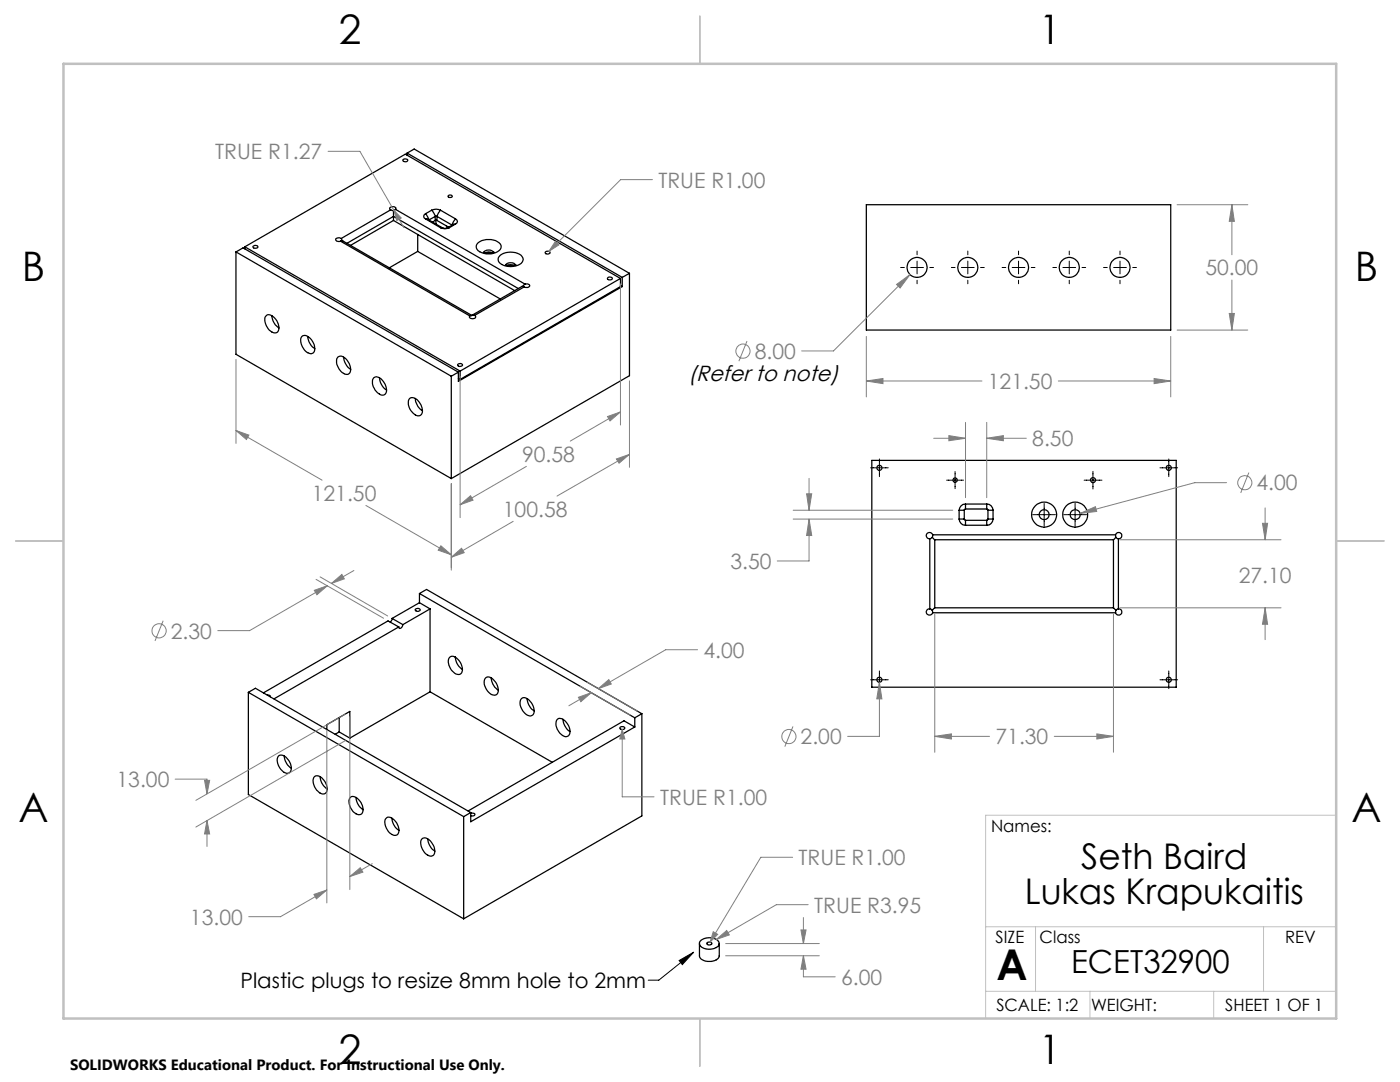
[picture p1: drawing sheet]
<svg xmlns="http://www.w3.org/2000/svg" width="279mm" height="216mm" viewBox="0 0 279 216" stroke-linecap="round" stroke-linejoin="round" font-family="sans-serif">
<g fill="none" stroke="#000" stroke-width=".25">
<path d="M80.5 31.8a.54 .54 0 0 1 .9 .3 .47 .47 0 0 1-.6 .2 .47 .47 0 0 1-.3-.5zM81.2 30.6v.4M81.2 30.6l43 24.8M81.2 30.6l1.5-.9 42.9 24.8M89.4 39.1a.42 .42 0 0 1 .5-.2 .42 .42 0 0 1 .3 .4 .44 .44 0 0 1-.5 .2 .44 .44 0 0 1-.3-.4zM47.1 50.3v20.4l43 24.8M47.1 50.3l43 24.8M47.1 50.3l1.4-.8 43 24.8M48.9 49.2l32-18.4 42.9 24.8M48.9 49.2l42.9 24.8M48.9 49.2v.5M50.5 49.2a.49 .49 0 0 1 .5-.3 .49 .49 0 0 1 .4 .5 .54 .54 0 0 1-.9-.2z"/>
<path d="M67.9 48.1l25.9 14.9M68.1 47.6a.69 .69 0 0 0-1.1 .3l.2 .2h.7M68.1 47.6l.1 .4M68.2 48l-.3 .1M68.2 48l26 14.9M78 41.9l.5 .2M78 41.9l-9.9 5.7M78.5 42.1v1.1M78.5 43.2v.8M78.5 44l24.2 14M78.5 44l-8.5 5M78.5 43.2l24.9 14.4"/>
<path d="M78.5 43.2l-9.2 5.3M78.9 41.8a.47 .47 0 0 0-.2-.6 .47 .47 0 0 0-.5 0l-.4 .4 .2 .3M78.9 41.8l-.4 .3M78.9 41.8l25.9 14.9M83.4 50.2l-5.7 3.2M83.4 50.2l16.4 9.5M83.4 46.8v3.4M84.9 42.7l-.3 .5v.3l.3 .2M84.9 42.7l.7 1.2M84.9 43.7h.4l3.1 1.8M84.9 43.7l3 1.7M85.6 43.9h.1"/>
<path d="M86.1 41.9a1.94 1.94 0 0 1 1.8 0M86.1 41.9l.8 1.3M86.1 41.9l-1.2 .8M86.9 43.2h.3M86.9 44h.3M86.9 43.2l-1.3 .7M86.9 43.2v.8M86.9 44l-.6 .3M87 44l.1 .8M87.2 43.2l3 1.7M87.2 43.2v.8M87.2 44l2.3 1.3"/>
<path d="M87.9 45.4a1.94 1.94 0 0 0 1.8 0M87.9 41.9l-.7 1.3M87.9 45.4l.5 .1M87.9 41.9l3 1.8M88.4 45.5h.9M89.1 45.1l.3 .3M89.7 45.4l-.4 .1M90.2 44.9h.1M90.9 43.7l.4 .5-.4 .5M90.9 43.7l-.7 1.2M90.9 44.7l-.4 .1-1.2 .7M90.9 44.7l-1.2 .7"/>
<path d="M95.4 48.4a3.3 3.3 0 0 1 4.6 .5 1.27 1.27 0 0 1-1.1 1.5 3.4 3.4 0 0 1-3.7-.6 .98 .98 0 0 1 .2-1.4zM96.6 50.3a1.26 1.26 0 0 1 1.9 0M96.9 50.4l.7-.1 .6 .1M98.6 50.3h-.1a2.75 2.75 0 0 1-2 0M99.8 50.9a3.5 3.5 0 0 1 4.4 .3 1.14 1.14 0 0 1-.9 1.8 3.2 3.2 0 0 1-3.9-1 .98 .98 0 0 1 .4-1.1zM100.9 52.9a1.26 1.26 0 0 1 2 0M101.2 53l.5-.2 .9 .2M101.4 52.9v.1M103 52.8a3.2 3.2 0 0 1-2.1 .1M104.5 57.1l.1 .2M104.6 57.3l-9.9 5.6M104.8 56.7a.59 .59 0 0 1 .9 .4l-.4 .3-.7-.1"/>
<path d="M104.8 56.7l-.3 .3-10.3 5.9M108.8 50.3a.48 .48 0 0 1 .5-.2 .48 .48 0 0 1 .4 .5 .56 .56 0 0 1-.9-.3zM121.3 55.4a.47 .47 0 0 1 .5-.1 .47 .47 0 0 1 .3 .4 .51 .51 0 0 1-.5 .2 .51 .51 0 0 1-.4-.4zM123.8 55.6l-32 18.4M123.8 55.6v1.6l-32 18.5M123.8 57l.4 .2M124.2 57.2l-32.7 18.9v-1.8M124.2 55.4v1.8M125.6 54.5l-1.4 .9M125.6 54.5v20.5l-35.5 20.5M172.9 40.9h60.7v25h-60.7zM53 63.1a1.01 1.01 0 0 1 1.6 .2 2.35 2.35 0 0 1 .7 3 1.77 1.77 0 0 1-2.1-1.2l-.4-1.2z"/>
<path d="M54.3 63a3.1 3.1 0 0 0 1.4 2.4M60.3 67.1a1.57 1.57 0 0 1 2.1 1 1.62 1.62 0 0 1-.1 2.4 2.37 2.37 0 0 1-2.3-2.5v-.5zM61.4 67.1a3.1 3.1 0 0 0 1.4 2.5M67.4 71.3a1.56 1.56 0 0 1 2.1 1 1.64 1.64 0 0 1 0 2.4 2.44 2.44 0 0 1-2.3-2.6v-.5zM68.6 71.3a3.1 3.1 0 0 0 1.4 2.4M74.6 75.4a1.4 1.4 0 0 1 1.9 .7 2.09 2.09 0 0 1 .3 2.6 1.37 1.37 0 0 1-1.8-.7 2.21 2.21 0 0 1-.4-2.6zM75.7 75.4a3.1 3.1 0 0 0 1.5 2.4M81.7 79.5a1.41 1.41 0 0 1 2 .8 2.09 2.09 0 0 1 .3 2.5 1.37 1.37 0 0 1-1.8-.6 2.21 2.21 0 0 1-.5-2.7zM82.9 79.5a3.1 3.1 0 0 0 1.4 2.5M90.1 75.1v20.4M91.3 72.7a.54 .54 0 0 1 .6-.2 .54 .54 0 0 1 .4 .4 .54 .54 0 0 1-.5 .2 .54 .54 0 0 1-.5-.4zM91.5 75.5l.3 .2"/>
<path d="M91.5 74.3l-1.4 .8M91.8 74v1.7M94.2 63h-.4M94.2 62.9v.1M94.7 62.9a.39 .39 0 0 1 .2 .6 .39 .39 0 0 1-.6 .1l-.5-.1-.1-.2 .1-.3M94.7 62.9l-.5 .1M174 91.9h60.7v45.2h-60.7zM83.7 118.4v1.9M83.7 118.4l43 24.8M83.7 118.4l1.4-.8 43 24.8M185.6 107.5v14M186.1 107.2l.4 .5"/>
<path d="M186.1 107.2l-.5 .3M186.1 106.7a.64 .64 0 0 0-.7-.5 .64 .64 0 0 0-.5 .7 .64 .64 0 0 0 .7 .6M186.1 106.7v.5M186.1 106.7h36.5M186.5 107.7h35.7M186.5 107.7v13.6M191.4 103.6a1.26 1.26 0 0 0 1.3 1.2M191.4 103.6h1M191.4 101.8h1M191.4 101.8v1.8M192.4 103.6l.3 .2M192.4 101.8v1.8"/>
<path d="M192.7 100.6a1.26 1.26 0 0 0-1.3 1.2M192.7 103.8v1M192.7 100.6v1M192.7 101.6l-.3 .2M192.7 100.6h4.2M192.7 104.8h4.2M192.7 103.8h4.2M192.7 101.6h4.2M196.9 100.6a1.26 1.26 0 0 1 1.3 1.2M196.9 103.8v1M196.9 100.6v1M196.9 101.6l.3 .2"/>
<path d="M197.2 101.8h1M197.2 103.6h1M197.2 103.6l-.3 .2M197.2 101.8v1.8M198.2 103.6a1.26 1.26 0 0 1-1.3 1.2M198.2 101.8v1.8M222.2 107.7v13.6M222.6 106.7a.63 .63 0 0 1 .8-.4 .63 .63 0 0 1 .5 .6 .63 .63 0 0 1-.7 .6M222.6 106.7l.1 .5M222.7 107.2l-.5 .5M222.7 107.2l.5 .3M223.2 107.5v14"/>
<path d="M49.6 138.1l42.9 24.8M49.6 138.1l1.4-.8 42.9 24.8M49.6 138.1v20.4l42.9 24.8M53.3 138.7h.5l.1 .3M78.2 123.4v.4l-.3 .3M78.2 123.4l2.2 1.2M79.6 125.1l-24.9 14.4M79.6 125.1l-2.2-1.2-24.8 14.4M80.4 124.6a.53 .53 0 0 1-.2 .6 .53 .53 0 0 1-.6 0v-.1M82.9 121.6a.49 .49 0 0 1 .5-.2 .49 .49 0 0 1 .4 .4 .54 .54 0 0 1-.9-.2zM83.7 120.3l2.1 1.2M83.7 120.3l-5.5 3.1"/>
<path d="M85.8 138l-16 9.3M85.8 138l24.4 14.1M85.8 121.5v16.5M85.8 121.5l-5.4 3.1M89.7 131.2a1.06 1.06 0 0 1 1.6 .3 2.42 2.42 0 0 1 .7 2.9 1.29 1.29 0 0 1-1.7-.5 2.48 2.48 0 0 1-.6-2.7zM90.9 131.1a3.1 3.1 0 0 0 1.4 2.5M96.8 135.4a1.06 1.06 0 0 1 1.7 .2 2.42 2.42 0 0 1 .7 2.9 1.41 1.41 0 0 1-2-.7 2.24 2.24 0 0 1-.4-2.4zM98 135.3a3.1 3.1 0 0 0 1.4 2.4M104 139.5a1.06 1.06 0 0 1 1.7 .3 2.42 2.42 0 0 1 .6 2.9 1.41 1.41 0 0 1-1.9-.8 2.24 2.24 0 0 1-.4-2.4zM105.2 139.4a3.1 3.1 0 0 0 1.4 2.5M185.6 121.5a.64 .64 0 0 0-.7 .5 .64 .64 0 0 0 .5 .8 .64 .64 0 0 0 .7-.5M185.6 121.5l.5 .3"/>
<path d="M186.1 121.8v.5M186.1 122.3h36.5M186.5 121.3l-.4 .5M186.5 121.3h35.7M222.2 121.3l.5 .5M222.7 121.8l-.1 .5M223.2 121.5a.64 .64 0 0 1 .7 .5 .64 .64 0 0 1-.5 .8 .64 .64 0 0 1-.8-.5M223.2 121.5l-.5 .3M55.6 150.8a1.37 1.37 0 0 1 1.9 .8 1.83 1.83 0 0 1 .1 2.7 2.22 2.22 0 0 1-2.2-2l-.1-.9zM56.7 150.8a3.1 3.1 0 0 0 1.4 2.5M62.8 155a1.37 1.37 0 0 1 1.9 .7 1.83 1.83 0 0 1 .1 2.7 2.22 2.22 0 0 1-2.2-1.9l-.1-.9zM63.9 155a3.1 3.1 0 0 0 1.4 2.4"/>
<path d="M65.2 145.6v-1l4.6-2.6v5.3M67.7 146l-.8 .5M67.7 146l2.1 1.3M67.7 143.2v2.8M69.9 159.1a1.66 1.66 0 0 1 2.1 1 1.65 1.65 0 0 1-.1 2.4 2.37 2.37 0 0 1-2.3-2.5zM71 159.1a3.1 3.1 0 0 0 1.5 2.5M111.3 143.5a1.77 1.77 0 0 1 2.1 1.2 1.49 1.49 0 0 1-.3 2.3 2.51 2.51 0 0 1-2.2-2.7l.2-.5zM112.4 143.5a3.1 3.1 0 0 0 1.4 2.5M123.8 145.1a.52 .52 0 0 1 .9 .2 .55 .55 0 0 1-1-.1zM126.7 145.1l-32.8 18.9v-1.9M126.7 143.2v1.9M126.7 145.1l-2.2-1.3-31.1 18"/>
<path d="M128.1 142.4l-1.4 .8M128.1 142.4v20.4l-35.6 20.5M77.1 163.3a1.19 1.19 0 0 1 1.7 .4 2.28 2.28 0 0 1 .5 2.9 1.77 1.77 0 0 1-2.1-1.3 1.86 1.86 0 0 1-.1-2zM78.2 163.2a3.1 3.1 0 0 0 1.4 2.5M84.2 167.4a1.56 1.56 0 0 1 2.1 1 1.59 1.59 0 0 1 0 2.4 2.37 2.37 0 0 1-2.3-2.5v-.6zM85.4 167.4a3.1 3.1 0 0 0 1.4 2.4M92.5 162.9v20.4M93.9 162.3a.52 .52 0 0 1 .9 .3l-.4 .2-.5-.1M93.9 162.1l-1.4 .8M139.6 188.3v2.7l.5 .5 1 .3 1.5-.1 .8-.6 .1-.4v-2.4M139.8 187.7l.8-.4 1.1-.2 .9 .2 .8 .5a.93 .93 0 0 1-.8 1.4l-1.3 .2-.8-.1-.6-.4a.78 .78 0 0 1-.1-1.2zM141.1 188.1l.4-.1h.3a.28 .28 0 0 1 .3 .4 .28 .28 0 0 1-.4 .2l-.3-.1a.26 .26 0 0 1-.3-.1 .26 .26 0 0 1 0-.3z"/>
<circle cx="183" cy="53.3" r="2"/>
<circle cx="193.1" cy="53.3" r="2"/>
<circle cx="203.3" cy="53.3" r="2"/>
<circle cx="213.4" cy="53.3" r="2"/>
<circle cx="223.5" cy="53.3" r="2"/>
<circle cx="175.5" cy="93.3" r=".51"/>
<circle cx="190.6" cy="95.8" r=".43"/>
<circle cx="218.1" cy="95.8" r=".5"/>
<circle cx="233.2" cy="93.3" r=".51"/>
<circle cx="208.4" cy="102.7" r="2.5"/>
<circle cx="208.4" cy="102.7" r=".99"/>
<circle cx="214.6" cy="102.7" r="2.49"/>
<circle cx="214.6" cy="102.7" r="1"/>
<circle cx="175.5" cy="135.6" r=".51"/>
<circle cx="233.2" cy="135.6" r=".51"/>
</g>
<g fill="none" stroke="#808080" stroke-width=".2">
<path d="M65.5 30.2h6.3l8.8 15.2M130.2 35.8h-6.3l-14.4 14.4M78.6 41.9l1.5 1.6-.9 .5zM110.8 48.2l.7 .7-2 1.3zM123.8 56.6v28.2M178.9 56.8l2.7-2-2 2.7zM181.6 54.8l-15.3 15.2h-6.3M234.9 40.9h14.1M245.9 40.9l.4 3.3h-1zM245.9 40.9v9.9M245.9 55.9v10M47.1 71.7v16.8"/>
<path d="M91.8 75.1v28.2M125.6 76v17.2M149.1 68.1l-1.6 4M172.9 76l3.3-.5v1.1zM172.9 67.1v12.1M172.9 76h23.1M211.2 76h22.4M230.3 75.5l3.3 .5-3.3 .6zM233.6 67.1v12.1M234.9 65.9h14.1M245.3 62.5h1l-.4 3.4zM47.1 85.9l2.6 .9-.5 .9z"/>
<path d="M47.1 85.9l17.2 9.9M90.1 96.5v17.3M105.1 93.1l-13.3 7.6M121.2 83.1l2.6-.9-2.1 1.8zM123 91.6l2.6-.9-2.1 1.7zM123.8 82.2l-10 5.8M125.6 90.7l-14.4 8.3M161 98.5h1l-.5 3.3zM161.5 95.5v6.3M186.3 87.5h6.4M189.4 86.9l3.3 .6-3.3 .4zM192.7 84.3v15"/>
<path d="M196.9 87.5l3.3-.6v1zM196.9 84.3v15M196.9 87.5h7.9M244.8 96.3h-6.4l-22.9 6.1M249.2 94.3l-1.6 4.1M62.7 117.8l2.6-.9-2 1.8zM63.1 115.6l13.5 7.8M63.9 115.1l13.5 7.8M65.3 116.9l-15.5 8.9h-6.3M66.1 116.4l2.1-1.8 .5 .9zM70.6 113.8l-4.5 2.6M73 100.9l17.1 9.8"/>
<path d="M88 108.9l2.1 1.8-2.6-.9zM90.1 111.2l2-1.8 .5 .9zM91.8 100.7l2.1-1.8 .5 .9zM102.4 104l-12.3 7.2M158.3 101.8h31.8M158.3 103.6h31.8M161.5 103.6l.5 3.3h-1zM161.5 103.6v8.3h-6.4M215.5 102.4l3.1-1.3 .3 1zM223.5 107.7h32.2M252 104.4h1l-.5 3.3zM252.5 101.4v6.3"/>
<path d="M32.6 123.9l-1.7 4M115.4 139.1l2.6-.9-2.1 1.8zM115.7 136.9l10.1 5.8M117.2 136.1l10 5.8M118 138.2l-4.5 2.6M119.4 137.4l2.1-1.8 .5 .9zM139.2 129.6h-6.3l-13.5 7.8M175.5 136.1l.5 3.4h-1zM175.5 136.1v10.8h-6.3M186.5 122.6v27.5M222.2 122.6v27.5M223.5 121.3h32.2"/>
<path d="M252.5 121.3l.5 3.3h-1zM252.5 121.3v6.3M35 155.5h6.3v2.9M40.8 155.7h1l-.5 2.7zM65.2 145.7v34.5M68.9 147.8l-29.8 17.2M68.9 142.5l-29.8 17.2M69.8 143v34.5M124.2 145.6l.5 1.9h-1zM124.2 145.6v13.4h6.3M158.3 145l-1.7 4M186.5 146.9l3.4-.5v1.1z"/>
<path d="M186.5 146.9h11M210.4 146.9h11.8M218.9 146.4l3.3 .5-3.3 .6zM41.3 163.7l.5 2.7h-1zM41.3 163.7v5.2M62.7 178.5l2.5-.9-2.1 1.8zM65.2 177.6l-9.2 5.3h-6.4M69.8 174.9l2.1-1.8 .5 .9zM74.3 172.3l-4.5 2.6M158.2 171.1h-6.4l-10.1 16.9M142.3 185.9l.9 .5-1.5 1.6zM142.9 187.5l2.1-1.8 .6 .8z"/>
<path d="M144.8 190.7h18.7M144.8 188.3h18.7M159.8 185.6h1.1l-.6 2.7zM160.3 190.7l.6 2.7h-1.1zM160.3 183.1v5.2M160.3 190.7v4.2h6.4M161.3 180.5h-6.4l-12 7"/>
<circle cx="148.3" cy="70.1" r="1.41"/>
<circle cx="248.4" cy="96.3" r="1.41"/>
<circle cx="31.7" cy="125.9" r="1.41"/>
<circle cx="157.4" cy="147" r="1.41"/>
</g>
<g fill="none" stroke="#000" stroke-width=".2">
<path d="M179.7 53.4h.8M181.8 53.4h2.5M183 50.1v.7M183 52.1v2.5M183 55.9v.7M185.6 53.4h.7M189.9 53.4h.7M191.9 53.4h2.5M193.1 50.1v.7M193.1 52.1v2.5M193.1 55.9v.7M195.7 53.4h.7"/>
<path d="M200 53.4h.7M202 53.4h2.5M203.3 50.1v.7M203.3 52.1v2.5M203.3 55.9v.7M205.8 53.4h.8M210.1 53.4h.8M212.1 53.4h2.6M213.4 50.1v.7M213.4 52.1v2.5M213.4 55.9v.7M215.9 53.4h.8"/>
<path d="M220.2 53.4h.8M222.2 53.4h2.6M223.5 50.1v.7M223.5 52.1v2.5M223.5 55.9v.7M226.1 53.4h.7M173.7 93.3h3.6M175.5 91.6v3.5M188.9 95.8h3.4M190.6 94.1v3.4M216.4 95.8h3.5M218.1 94.1v3.5"/>
<path d="M231.5 93.3h3.5M233.3 91.6v3.5M206.1 102.7h4.5M208.4 100.4v4.6M212.3 102.7h4.6M214.6 100.4v4.6M173.7 135.6h3.6M175.5 133.9v3.5M231.5 135.6h3.5M233.3 133.9v3.5M135.5 191.7l2.9-1.7-2.2 2.5zM138.4 190l-6.9 5.6h-2.1"/>
</g>
<path d="M266.7 162.7h-70v40.5M196.7 197.8h70M196.7 184.9h70M206.7 184.9v12.9M217.5 197.8v5.4M242.2 197.8v5.4M252.2 184.9v12.9" fill="none" stroke="#c0c0c0" stroke-width=".2"/>
<path d="M139.7 3.2v9.5M3.1 107.9h9.6M266.7 107.9h9.5M139.7 203.2v9.6" fill="none" stroke="#c0c0c0" stroke-width=".25"/>
<path d="M12.7 12.7h254v190.5h-254z" fill="none" stroke="#c0c0c0" stroke-width=".5"/>
<path d="M135.5 191.7l2.9-1.7-2.2 2.5z" fill="#000"/>
<path d="M47.1 85.9l2.6 .9-.5 .9zM88 108.9l2.1 1.8-2.6-.9zM90.1 111.2l2-1.8 .5 .9zM123 91.6l2.6-.9-2.1 1.7zM91.8 100.7l2.1-1.8 .5 .9zM121.2 83.1l2.6-.9-2.1 1.8zM78.6 41.9l.6 2.1 .9-.5zM110.8 48.2l-1.3 2 2-1.3zM186.5 146.9l3.4-.5v1.1zM218.9 146.4l3.3 .5-3.3 .6zM252.5 121.3l.5 3.3h-1zM252 104.4h1l-.5 3.3zM215.5 102.4l3.4-.3-.3-1zM196.9 87.5l3.3-.6v1zM189.4 86.9l3.3 .6-3.3 .4zM161 98.5h1l-.5 3.3zM161.5 103.6l.5 3.3h-1zM175.5 136.1l-.5 3.4h1zM41.3 163.7l.5 2.7h-1zM40.8 155.7h1l-.5 2.7zM62.7 178.5l2.5-.9-2.1 1.8zM69.8 174.9l2.1-1.8 .5 .9zM62.7 117.8l2.6-.9-2 1.8zM66.1 116.4l2.1-1.8 .5 .9zM124.2 145.6l-.5 1.9h1zM115.4 139.1l2.6-.9-2.1 1.8zM119.4 137.4l2.1-1.8 .5 .9zM178.9 56.8l.7 .7 2-2.7zM230.3 75.5l3.3 .5-3.3 .6zM172.9 76l3.3-.5v1.1zM245.9 40.9l.4 3.3h-1zM245.3 62.5h1l-.4 3.4zM142.3 185.9l-.6 2.1 1.5-1.6zM142.9 187.5l2.7-1-.6-.8zM160.3 190.7l.6 2.7h-1.1zM159.8 185.6h1.1l-.6 2.7z" fill="#808080"/>
<text font-size="8.5" x="198.9" y="195.5">A</text>
<g font-size="8.1">
<text x="67.6" y="8.9">2</text>
<text x="207.3" y="8.9">1</text>
<text x="4.4" y="56.1">B</text>
<text x="270.4" y="56.1">B</text>
<text x="3.7" y="164.1">A</text>
<text x="269.7" y="164.1">A</text>
<text x="67.6" y="212.4">2</text>
<text x="207.3" y="212.4">1</text>
</g>
<g font-size="7.1">
<text x="215.8" y="173.4">Seth Baird</text>
<text x="204.5" y="180.5">Lukas Krapukaitis</text>
</g>
<text font-size="6.3" x="213.8" y="194.1">ECET32900</text>
<text font-size="4.4" x="137.4" y="76">(Refer to note)</text>
<g font-size="4.2" fill="#808080">
<text x="42.9" y="31.8">TRUE R1.27</text>
<text x="131.4" y="37.4">TRUE R1.00</text>
<text x="240.6" y="54.9">50.00</text>
<text x="150.6" y="71.6">8.00</text>
<text x="197.1" y="77.6">121.50</text>
<text x="206" y="89">8.50</text>
<text x="104.2" y="92.1">90.58</text>
<text x="62.2" y="99.9">121.50</text>
<text x="250.8" y="97.9">4.00</text>
<text x="100.4" y="103.1">100.58</text>
<text x="145.8" y="113.5">3.50</text>
<text x="247.2" y="116.4">27.10</text>
<text x="34.1" y="127.4">2.30</text>
<text x="140.4" y="131.2">4.00</text>
<text x="159.8" y="148.5">2.00</text>
<text x="198.7" y="148.5">71.30</text>
<text x="23.3" y="157">13.00</text>
<text x="131.7" y="160.6">TRUE R1.00</text>
<text x="159.4" y="172.7">TRUE R1.00</text>
<text x="37.9" y="184.5">13.00</text>
<text x="162.5" y="182.1">TRUE R3.95</text>
<text x="167.9" y="196.5">6.00</text>
</g>
<text font-size="4.2" x="48" y="197.2">Plastic plugs to resize 8mm hole to 2mm</text>
<g font-size="3.4">
<text x="197.8" y="166">Names:</text>
<text x="198.7" y="188.1">SIZE</text>
<text x="207.5" y="188.1">Class</text>
<text x="256.5" y="188.2">REV</text>
<text x="198.8" y="201.7">SCALE: 1:2</text>
<text x="217.7" y="201.8">WEIGHT:</text>
<text x="244.5" y="201.7">SHEET 1 OF 1</text>
</g>
<text font-size="3" x="14" y="213.5">SOLIDWORKS Educational Product. For Instructional Use Only.</text>
</svg>
